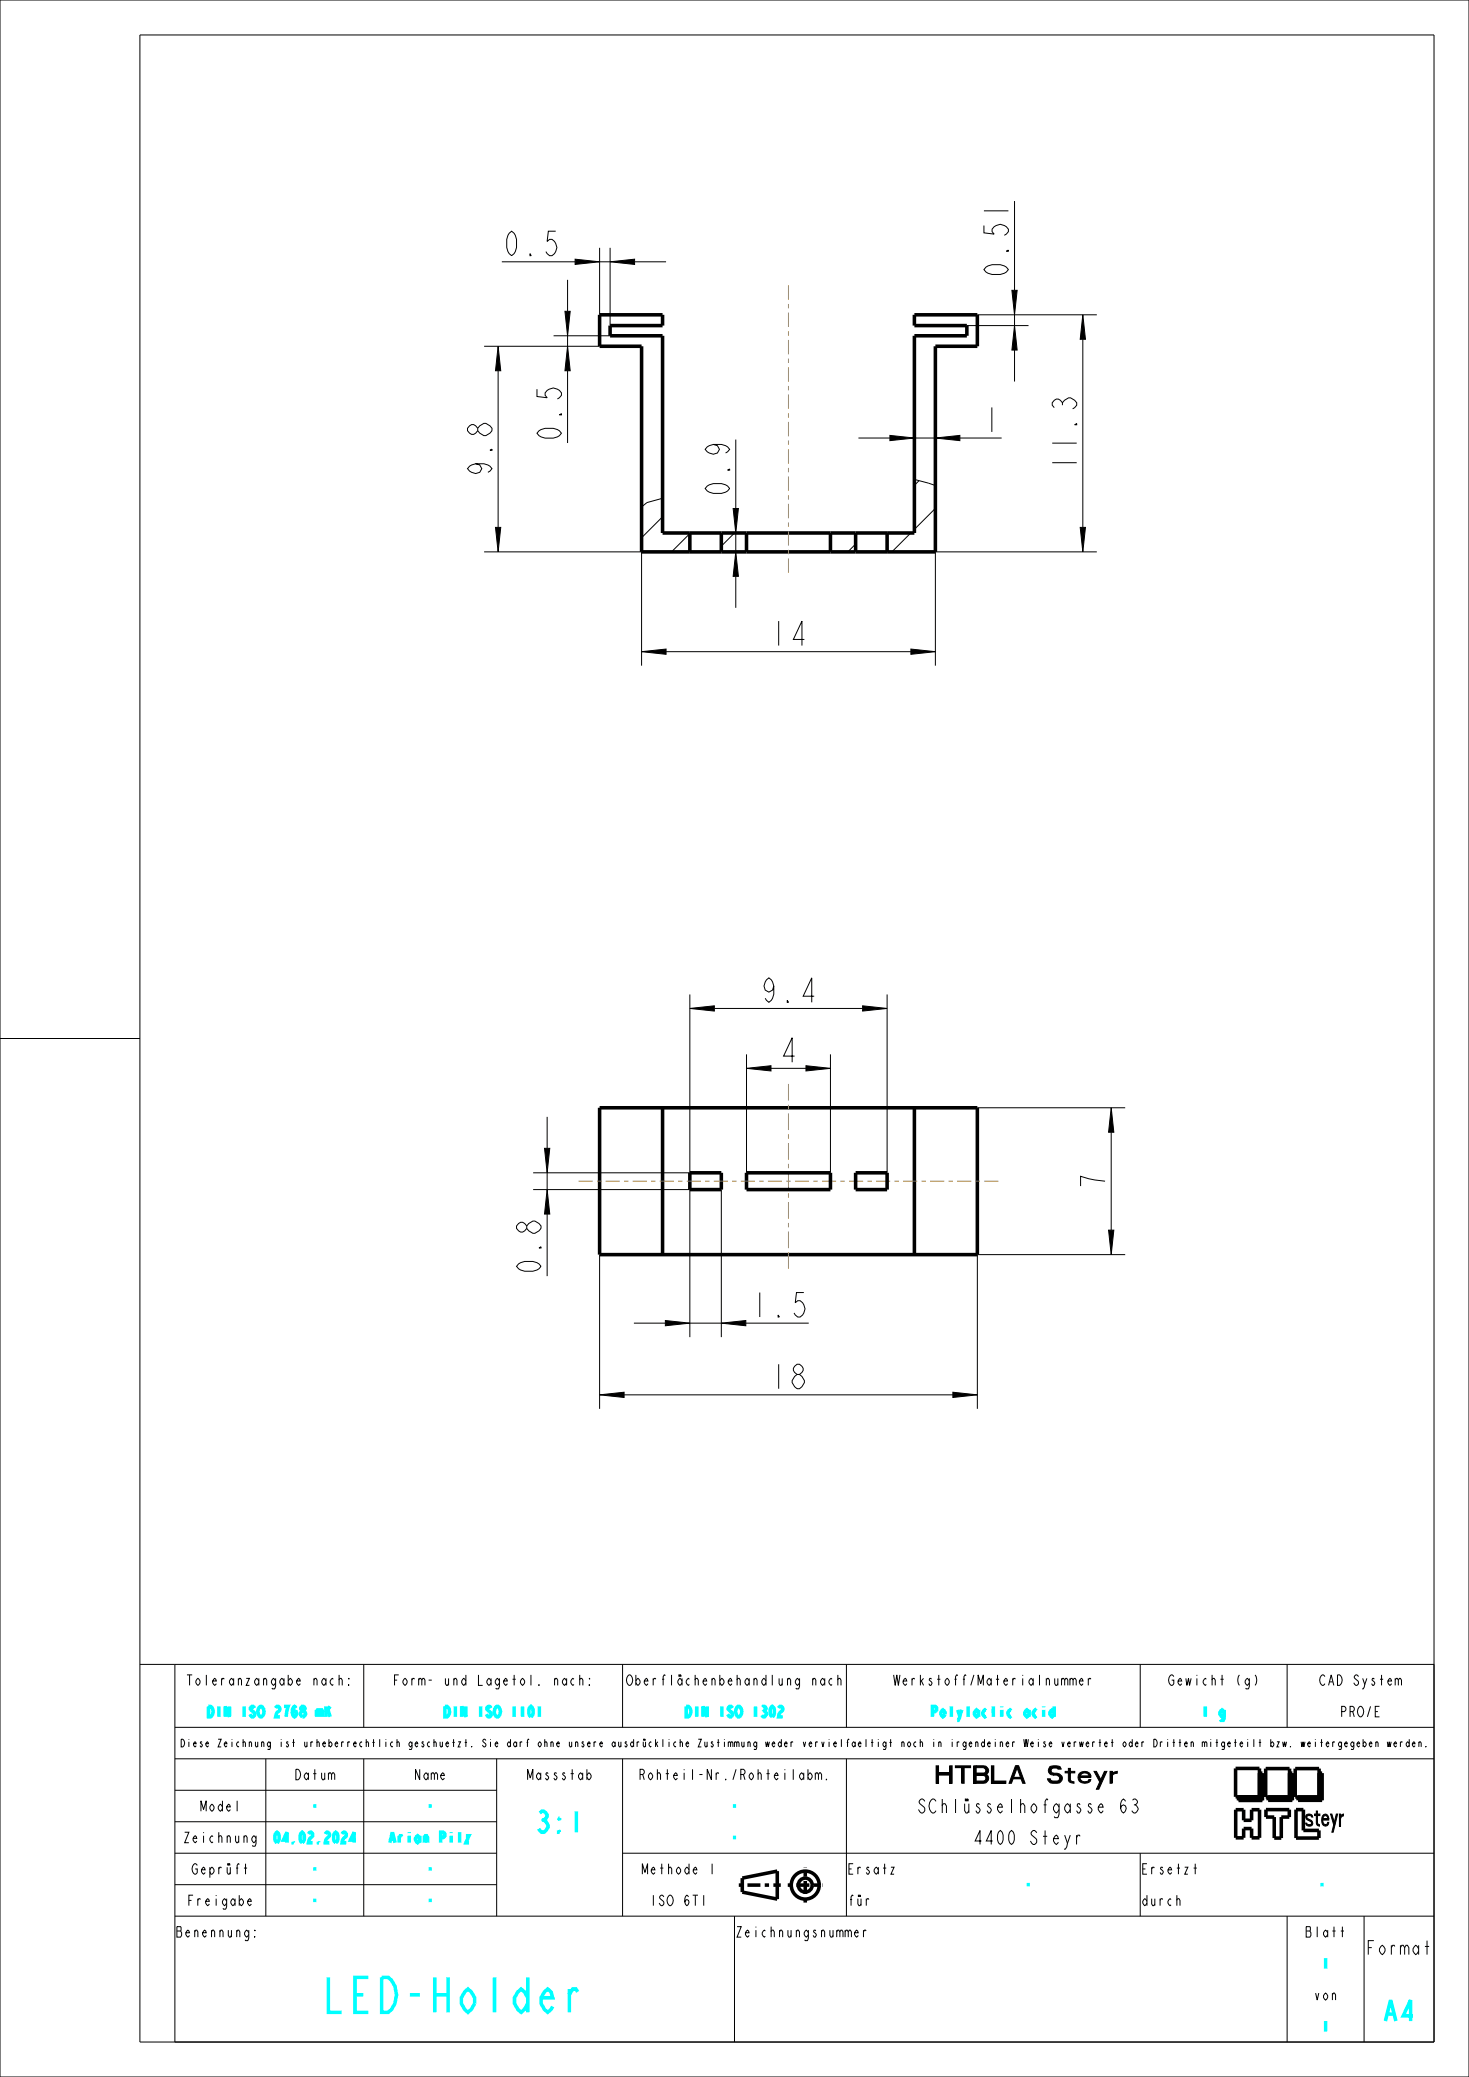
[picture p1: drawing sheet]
<svg xmlns="http://www.w3.org/2000/svg" width="210mm" height="297mm" viewBox="0 0 210 297" stroke-linecap="round" stroke-linejoin="round" font-family="sans-serif">
<g fill="none" stroke="#000" stroke-width=".14">
<path d="M0 0h210v297h-210zM20 5h185v287h-185zM71.7 37.4h10.5M82.2 37.1l3.5 .3-3.5 .4zM85.7 35.4v9.6M85.7 37.4h1.5M87.2 37.4l3.5-.3v.7zM87.2 35.4v11.2M90.7 37.4h4.5M145 28.7v12.8M69.2 49.5h16.5M71.2 49.5l.4 3.5h-.8z"/>
<path d="M71.2 53v22.4M79.1 48h8.1M80.8 44.5h.7l-.4 3.5zM81.1 49.5l.4 3.5h-.7zM81.1 40v4.5M81.1 48v1.5M81.1 53v10.4M138.2 46.6h8.8M139.7 45h17.1M144.7 41.5h.7l-.4 3.5zM145 46.6l.4 3.5h-.7zM145 45v1.6"/>
<path d="M145 50.1v4.5M154.8 45l.4 3.5h-.8zM154.8 48.5v26.9M69.2 78.9h22.5v16.3M70.8 75.4h.8l-.4 3.5zM94.7 73.9l-3 3M94.7 71.3l-2.2 .6-.8 .6M98.6 76.3l-2.6 2.6M104.8 72.7h.8l-.4 3.5zM105 76.2l-1.9 1.9M105.2 78.9l.4 3.5h-.8zM105.2 62.9v9.8"/>
<path d="M105.2 76.2v2.7M122.3 77.8l-1.1 1.1M122.7 62.6h4.5M127.2 62.3l3.5 .3-3.5 .4zM130.2 76.2l-2.7 2.7M130.7 62.6h3M130.7 68.6l3 .8M131.4 68.7l-.7 .7M133.7 62.6l3.5-.3v.7zM133.7 72.7l-3 3M137.2 62.6h6M154.4 75.4h.8l-.4 3.5z"/>
<path d="M156.8 78.9h-23.1v16.3M91.7 93.2l3.5-.4v.8zM95.2 93.2h35M105.2 82.4v4.5M130.2 92.8l3.5 .4-3.5 .4zM0 148.5h20M78.2 159.7v4.5M98.6 144.2l3.5-.4v.8zM98.6 142.2v25.5h-22.4M102.1 144.2h21.2M106.7 152.8l3.5-.4v.7zM106.7 150.8v16.9"/>
<path d="M110.2 152.8h5M115.2 152.4l3.5 .4-3.5 .3zM118.7 150.8v16.9M123.3 143.8l3.5 .4-3.5 .4zM126.8 142.2v25.5M139.7 158.4h21.2M158.9 158.4l.3 3.5h-.7zM76.2 170.1h22.4v21.1M77.8 164.2h.8l-.4 3.5zM78.2 170.1l.4 3.5h-.8zM78.2 167.7v2.4M78.2 173.6v8.9"/>
<path d="M85.7 179.4v22.1M103.1 170.1v21.1M158.5 175.9h.7l-.3 3.5zM158.9 161.9v14M160.9 179.4h-21.2v22.1M85.7 199.5l3.5-.4v.7zM89.2 199.5h47M90.6 189.2h4.5M95.1 188.8l3.5 .4-3.5 .4zM98.6 189.2h4.5M103.1 189.2l3.5-.4v.8zM106.6 189.2h9"/>
<path d="M136.2 199.1l3.5 .4-3.5 .3zM20 238h185M25 238v54M52 238v9M89 238v9M121 238v9M163 238v9M184 238v9M25 247h180M25 251.5h180M25 256h46M38 251.5v22.5"/>
<path d="M52 251.5v22.5M71 251.5v22.5M89 251.5v22.5M121 251.5v22.5M177.1 256.9l-.1 .1M177.2 256.9l-.2 .2M177.3 256.9l-.3 .3M177.4 256.9l-.4 .4M177.5 256.9l-.5 .5M177.6 256.9l-.6 .5M177.6 256.9l-.5 .6M177.7 256.9l-.5 .6"/>
<path d="M177.8 256.9l-.5 .6M177.9 256.9l-.5 .6M178 256.9l-.5 .6M178.1 256.9l-.5 .6M178.2 256.9l-.5 .6M178.3 256.9l-.5 .6M178.4 256.9l-.6 .6M178.5 256.9l-.6 .6M178.5 256.9l-.5 .6M178.6 256.9l-.5 .6M178.7 256.9l-.5 .6M178.8 256.9l-.5 .6"/>
<path d="M178.9 256.9l-.5 .6M179 256.9l-.5 .6M179.1 256.9l-.5 .6M179.2 256.9l-.5 .6M179.3 256.9l-.6 .6M179.4 256.9l-.6 .6M179.4 256.9l-.5 .6M179.5 256.9l-.5 .6M179.6 256.9l-.5 .6M179.7 256.9l-.5 .6M179.8 256.9l-.5 .6M179.9 256.9l-.5 .6"/>
<path d="M180 256.9l-.5 .6M180.1 253.5l-.1 .1M180.2 253.5l-.2 .2M180.3 253.5l-.3 .3M180.4 253.5l-.4 .4M180.5 257.4v.1M180.5 257.3l-.1 .2M180.5 257.3l-.2 .2M180.5 257.2l-.3 .3M180.5 257.1l-.4 .4M180.5 257l-.5 .5M180.5 256.9l-.6 .6"/>
<path d="M180.5 256.8l-.7 .7M180.5 256.7l-.8 .8M180.5 256.6l-.9 .9M180.5 256.5l-.9 1M180.5 256.4l-.5 .5M180.5 256.4l-.5 .4M180.5 256.3l-.5 .4M180.5 256.2l-.5 .4M180.5 256.1l-.5 .4M180.5 256l-.5 .4M180.5 255.9l-.5 .4M180.5 255.8l-.5 .4"/>
<path d="M180.5 255.7l-.5 .5M180.5 255.6l-.5 .5M180.5 255.6l-.5 .4M180.5 255.5l-.5 .4M180.5 255.4l-.5 .4M180.5 255.3l-.5 .4M180.5 255.2l-.5 .4M180.5 255.1l-.5 .4M180.5 255l-.5 .4M180.5 254.9l-.5 .4M180.5 254.8l-.5 .5M180.5 254.7l-.5 .5"/>
<path d="M180.5 254.7l-.5 .4M180.5 254.6l-.5 .4M180.5 254.5l-.5 .4M180.5 254.4l-.5 .4M180.5 254.3l-.5 .4M180.5 254.2l-.5 .4M180.5 254.1l-.5 .4M180.5 254l-.5 .5M180.5 253.9l-.5 .5M180.5 253.8l-.5 .5M180.5 253.8l-.5 .4M180.5 253.7l-.5 .4"/>
<path d="M180.5 253.6l-.5 .4M181.3 257h.1M181.4 257l-.1 .1M181.5 257l-.2 .2M181.6 257l-.3 .2M181.7 257l-.4 .3M181.8 257l-.5 .4M181.9 257l-.5 .4M181.9 257l-.4 .4M182 257l-.4 .4M182.1 257l-.5 .4M182.2 257l-.5 .4"/>
<path d="M182.3 257l-.5 .4M182.4 257l-.5 .4M182.5 257l-.5 .4M182.6 257l-.5 .4M182.7 257l-.5 .4M182.7 257l-.4 .4M182.8 257l-.4 .4M182.9 257l-.5 .4M183 257l-.5 .4M183.1 257l-.5 .4M183.2 257l-.5 .4M183.3 257l-.5 .4"/>
<path d="M183.4 257l-.5 .4M183.5 257l-.5 .4M183.6 257l-.5 .4M183.6 257l-.4 .4M183.7 257l-.4 .4M183.8 257l-.5 .4M183.9 257l-.5 .4M184 257l-.5 .4M184.1 257l-.5 .4M184.2 257l-.5 .4M184.3 257l-.5 .4M184.4 253.5l-.1 .1"/>
<path d="M184.5 253.5l-.2 .2M184.6 253.5l-.3 .3M184.7 253.5l-.4 .4M184.7 257.4h.1M184.7 257.3l-.1 .1M184.7 257.2l-.2 .2M184.7 257.1l-.3 .3M184.7 257l-.4 .4M184.7 256.9l-.5 .5M184.7 256.8l-.5 .6M184.7 256.8l-.6 .6M184.7 256.7l-.7 .7"/>
<path d="M184.7 256.6l-.8 .8M184.7 256.5l-.4 .4M184.7 256.4l-.4 .4M184.7 256.3l-.4 .4M184.7 256.2l-.4 .4M184.7 256.1l-.4 .4M184.7 256l-.4 .4M184.7 255.9l-.4 .4M184.7 255.8l-.4 .4M184.7 255.7l-.4 .4M184.7 255.6l-.4 .4M184.7 255.5l-.4 .4"/>
<path d="M184.7 255.4l-.4 .4M184.7 255.3l-.4 .4M184.7 255.2l-.4 .4M184.7 255.1l-.4 .4M184.7 255l-.4 .5M184.7 255l-.4 .4M184.7 254.9l-.4 .4M184.7 254.8l-.4 .4M184.7 254.7l-.4 .4M184.7 254.6l-.4 .4M184.7 254.5l-.4 .4M184.7 254.4l-.4 .4"/>
<path d="M184.7 254.3l-.4 .4M184.7 254.2l-.4 .4M184.7 254.1l-.4 .5M184.7 254.1l-.4 .4M184.7 254l-.4 .4M184.7 253.9l-.4 .4M184.7 253.8l-.4 .4M184.7 253.7l-.4 .4M184.7 253.6l-.4 .4M185.6 257h.1M185.7 257l-.1 .1M185.8 257l-.2 .2"/>
<path d="M185.9 257l-.3 .3M186 257l-.4 .4M186.1 257l-.5 .4M186.2 257l-.5 .4M186.2 257l-.4 .4M186.3 257l-.4 .4M186.4 257l-.4 .4M186.5 257l-.5 .4M186.6 257l-.5 .4M186.7 257l-.5 .4M186.8 257l-.5 .4M186.9 257l-.5 .4"/>
<path d="M187 257l-.5 .4M187.1 257l-.5 .4M187.1 257l-.4 .4M187.2 257l-.4 .4M187.3 257l-.5 .4M187.4 257l-.5 .4M187.5 257l-.5 .4M187.6 257l-.5 .4M187.7 257l-.5 .4M187.8 257l-.5 .4M187.9 257l-.5 .4M188 257l-.5 .4"/>
<path d="M188 257l-.4 .4M188.1 257l-.4 .4M188.2 257l-.5 .4M188.3 257l-.5 .4M188.4 257l-.5 .4M188.5 257l-.5 .4M188.6 253.5v.1M188.7 253.5l-.1 .2M188.8 253.5l-.2 .2M188.9 253.5l-.3 .3M188.9 253.5l-.3 .4M189 257.4h.1"/>
<path d="M189 257.3l-.1 .1M189 257.3l-.2 .1M189 257.2l-.3 .2M189 257.1l-.4 .3M189 257l-.4 .4M189 256.9l-.5 .5M189 256.8l-.6 .6M189 256.7l-.7 .7M189 256.6l-.8 .8M189 256.5l-.9 .9M189 256.4l-.4 .5M189 256.4l-.4 .4"/>
<path d="M189 256.3l-.4 .4M189 256.2l-.4 .4M189 256.1l-.4 .4M189 256l-.4 .4M189 255.9l-.4 .4M189 255.8l-.4 .5M189 255.7l-.4 .5M189 255.6l-.4 .5M189 255.5l-.4 .5M189 255.5l-.4 .4M189 255.4l-.4 .4M189 255.3l-.4 .4"/>
<path d="M189 255.2l-.4 .4M189 255.1l-.4 .4M189 255l-.4 .4M189 254.9l-.4 .5M189 254.8l-.4 .5M189 254.7l-.4 .5M189 254.7l-.4 .4M189 254.6l-.4 .4M189 254.5l-.4 .4M189 254.4l-.4 .4M189 254.3l-.4 .4M189 254.2l-.4 .4"/>
<path d="M189 254.1l-.4 .4M189 254l-.4 .5M189 253.9l-.4 .5M189 253.8l-.4 .5M189 253.8l-.4 .4M189 253.7l-.4 .4M189 253.6l-.4 .4M25 260.5h46M25 265h46M25 269.5h46M25 274h180M89 265h116"/>
<path d="M105 274v18M163 265v9M184 274v18M195 274v18"/>
</g>
<path d="M105.6 269.6h6M112.6 269.6h5M115.1 272.1v-5" fill="none" stroke="#000" stroke-width=".51" stroke-dasharray=".6 .6 1.9 .6" stroke-linecap="butt"/>
<g fill="none" stroke="#000" stroke-width=".51">
<path d="M85.7 45h9v1.6h-7.5v1.4h7.5v28.2h3.9v2.7h-6.9v-29.4h-6zM130.7 45h9v4.5h-6v29.4h-6.9v-2.7h3.9v-28.2h7.5v-1.4h-7.5zM103.1 76.2h3.6v2.7h-3.6zM118.7 76.2h3.6v2.7h-3.6zM85.7 158.4h54v21h-54zM94.7 158.4v21M130.7 158.4v21M176.6 252.9h3.4v4h-3.4zM176.6 258.8h1.2v1.5h1.1v-1.5h1.2v4h-1.2v-1.3h-1.1v1.3h-1.2zM180 253.5h.5v4h-3.5v-.6M180.9 252.9h3.4v4.1h-3.4zM181 258.8h3.3v1h-1.1v3h-1v-3h-1.2z"/>
<path d="M184.3 253.5h.4v3.9h-3.4v-.4M185.2 252.9h3.4v4.1h-3.4zM186.3 258.8h-1v4h3.2M188.6 253.5h.4v3.9h-3.4v-.4M106.1 268.6l5-1v4l-5-1z"/>
<circle cx="115.1" cy="269.6" r="2"/>
<circle cx="115.1" cy="269.6" r="1"/>
</g>
<g fill="#000">
<path d="M82.2 37.1l3.5 .3-3.5 .4zM87.2 37.4l3.5-.3v.7zM71.2 49.5l.4 3.5h-.8zM80.8 44.5h.7l-.4 3.5zM81.1 49.5l.4 3.5h-.7zM145 46.6l.4 3.5h-.7zM144.7 41.5h.7l-.4 3.5zM154.8 45l.4 3.5h-.8zM70.8 75.4h.8l-.4 3.5zM105.2 78.9l.4 3.5h-.8zM104.8 72.7h.8l-.4 3.5zM127.2 62.3l3.5 .3-3.5 .4z"/>
<path d="M133.7 62.6l3.5-.3v.7zM154.4 75.4h.8l-.4 3.5zM91.7 93.2l3.5-.4v.8zM130.2 92.8l3.5 .4-3.5 .4zM98.6 144.2l3.5-.4v.8zM106.7 152.8l3.5-.4v.7zM115.2 152.4l3.5 .4-3.5 .3zM123.3 143.8l3.5 .4-3.5 .4zM158.9 158.4l.3 3.5h-.7zM77.8 164.2h.8l-.4 3.5zM78.2 170.1l.4 3.5h-.8zM158.5 175.9h.7l-.3 3.5z"/>
<path d="M85.7 199.5l3.5-.4v.7zM95.1 188.8l3.5 .4-3.5 .4zM103.1 189.2l3.5-.4v.8zM136.2 199.1l3.5 .4-3.5 .3z"/>
</g>
<!-- layer: 02___PRT_ALL_AXES -->
<path d="M98.6 78.9h4.5M98.6 76.2h4.5M106.7 78.9h12M106.7 76.2h12M122.3 78.9h4.5M122.3 76.2h4.5M98.6 167.7h4.5v2.4h-4.5zM106.7 167.7h12v2.4h-12zM122.3 167.7h4.5v2.4h-4.5z" fill="none" stroke="#000" stroke-width=".51"/>
<g fill="none" stroke="#aa8137" stroke-width=".14">
<path d="M112.7 40.8v2M112.7 43.5v.6M112.7 44.7v2.1M112.7 47.4v.6M112.7 48.6v2.1M112.7 51.3v.6M112.7 52.5v2.1M112.7 55.2v.6M112.7 56.4v2.1M112.7 59.1v.6M112.7 60.3v2.1M112.7 63v.6"/>
<path d="M112.7 64.2v2.1M112.7 66.9v.6M112.7 68.1v2.1M112.7 70.8v.6M112.7 72v2.1M112.7 74.7v.6M112.7 76v2M112.7 78.6v.6M112.7 79.9v2M112.7 155v2.4M112.7 158v.6M112.7 159.2v2.4"/>
<path d="M82.7 168.9h2M85.3 168.9h.7M86.6 168.9h2M89.2 168.9h.6M90.4 168.9h2.1M93.1 168.9h.6M94.3 168.9h2M96.9 168.9h.7M98.2 168.9h2M100.8 168.9h.6M102 168.9h2.1M104.7 168.9h.6"/>
<path d="M105.9 168.9h2M108.5 168.9h.7M109.8 168.9h2M112.4 168.9h.6M112.6 179.4h.1M112.7 162.2v.6M112.7 163.4v2.4M112.7 166.4v.6M112.7 167.7v2.3M112.7 170.7v.6M112.7 171.9v2.4M112.7 174.9v.6"/>
<path d="M112.7 176.1v2.4M112.7 179.1v2.3M113.6 168.9h2.1M116.3 168.9h.6M117.5 168.9h2M120.1 168.9h.7M121.4 168.9h2M124 168.9h.6M125.2 168.9h2.1M127.9 168.9h.6M129.1 168.9h2M131.7 168.9h.7"/>
<path d="M133 168.9h2M135.6 168.9h.6M136.8 168.9h2.1M139.5 168.9h.6M140.7 168.9h2"/>
</g>
<!-- layer: ZEICH_ELEMENTE -->
<path d="M25.9 248.7a.55 .55 0 0 1 .5 .6 .55 .55 0 0 1-.5 .5zM85.7 249.3h.4l-.1-.2a.41 .41 0 0 0-.3 .3 .41 .41 0 0 0 .3 .4l.1-.2M87.9 249.3l-.2-.2a.41 .41 0 0 0-.2 .3 .41 .41 0 0 0 .2 .4l.2-.3M150 249.3h.4l-.2-.2a.41 .41 0 0 0-.2 .3 .41 .41 0 0 0 .2 .4l.2-.2M203.8 249.7l.1 .1z" fill="none" stroke="#000" stroke-width=".14"/>
<text font-size="6.5" fill="#0ff" x="46.5" y="287.8">LED-Holder</text>
<g font-size="4.6">
<text x="71.7" y="36.6">0.5</text>
<text x="144.2" y="39.9" transform="rotate(-90 144.2 39.9)">0.51</text>
<text x="80.3" y="63.4" transform="rotate(-90 80.3 63.4)">0.5</text>
<text x="140.4" y="61.8">1</text>
<text x="70.3" y="68.4" transform="rotate(-90 70.3 68.4)">9.8</text>
<text x="104.3" y="71.3" transform="rotate(-90 104.3 71.3)">0.9</text>
<text x="153.9" y="67.6" transform="rotate(-90 153.9 67.6)">11.3</text>
<text x="109.9" y="92.3">14</text>
<text x="108.5" y="143.3">9.4</text>
<text x="111.3" y="151.9">4</text>
<text x="158" y="170.3" transform="rotate(-90 158 170.3)">7</text>
<text x="77.3" y="182.5" transform="rotate(-90 77.3 182.5)">0.8</text>
<text x="107.2" y="188.3">1.5</text>
<text x="109.9" y="198.6">18</text>
</g>
<g font-size="3.9" fill="#0ff">
<text x="76.5" y="262">3:1</text>
<text x="197.7" y="289">A4</text>
</g>
<g font-size="3.3">
<text x="132.3" y="255">HTBLA</text>
<text x="148.3" y="255">Steyr</text>
<text x="186.7" y="261.1">steyr</text>
</g>
<g font-size="2.6">
<text x="131.4" y="259.3">SChlüsselhofgasse 63</text>
<text x="139.2" y="263.8">4400 Steyr</text>
<text x="195.3" y="279.5">Format</text>
</g>
<g font-size="2">
<text x="26.8" y="241">Toleranzangabe nach:</text>
<text x="56.5" y="241">Form- und Lagetol. nach:</text>
<text x="89.8" y="241">Oberflächenbehandlung nach</text>
<text x="128" y="241">Werkstoff/Materialnummer</text>
<text x="167.1" y="241">Gewicht (g)</text>
<text x="188.7" y="241">CAD System</text>
<text x="191.6" y="245.5">PRO/E</text>
<text x="42.1" y="254.5">Datum</text>
<text x="59.2" y="254.5">Name</text>
<text x="75.3" y="254.5">Massstab</text>
<text x="91.5" y="254.5">Rohteil-Nr./Rohteilabm.</text>
<text x="26.2" y="263.5">Zeichnung</text>
<text x="28.6" y="259">Model</text>
<text x="27.4" y="268">Geprüft</text>
<text x="91.7" y="268">Methode I</text>
<text x="121.1" y="268">Ersatz</text>
<text x="163.1" y="268">Ersetzt</text>
<text x="26.8" y="272.5">Freigabe</text>
<text x="92.9" y="272.5">ISO 6T1</text>
<text x="121.1" y="272.5">für</text>
<text x="163.1" y="272.5">durch</text>
<text x="25.1" y="277">Benennung:</text>
<text x="105.1" y="277">Zeichnungsnummer</text>
<text x="186.6" y="277">Blatt</text>
<text x="187.7" y="286">von</text>
</g>
<g font-size="2" fill="#0ff">
<text x="29.7" y="245.5">DIN ISO 2768 mK</text>
<text x="63.5" y="245.5">DIN ISO 1101</text>
<text x="98" y="245.5">DIN ISO 1302</text>
<text x="133.2" y="245.5">Polylactic acid</text>
<text x="171.7" y="245.5">1 g</text>
<text x="39.1" y="263.5">04.02.2024</text>
<text x="44.4" y="259">-</text>
<text x="55.6" y="263.5">Arian Pilz</text>
<text x="60.9" y="259">-</text>
<text x="104.4" y="259">-</text>
<text x="104.4" y="263.5">-</text>
<text x="44.4" y="268">-</text>
<text x="60.9" y="268">-</text>
<text x="44.4" y="272.5">-</text>
<text x="60.9" y="272.5">-</text>
<text x="146.4" y="270.3">-</text>
<text x="188.4" y="270.3">-</text>
<text x="188.9" y="281.5">1</text>
<text x="188.9" y="290.5">1</text>
</g>
<g font-size="1.4">
<text x="26.5" y="249.8">Diese Zeichnung ist urheberrechtlich geschuetzt. Sie darf ohne unsere</text>
<text x="88.1" y="249.8">ausdrückliche Zustimmung weder vervielfaeltigt noch in irgendeiner Weise</text>
<text x="152.2" y="249.8">verwertet oder Dritten mitgeteilt bzw. weitergegeben werden.</text>
</g>
</svg>
